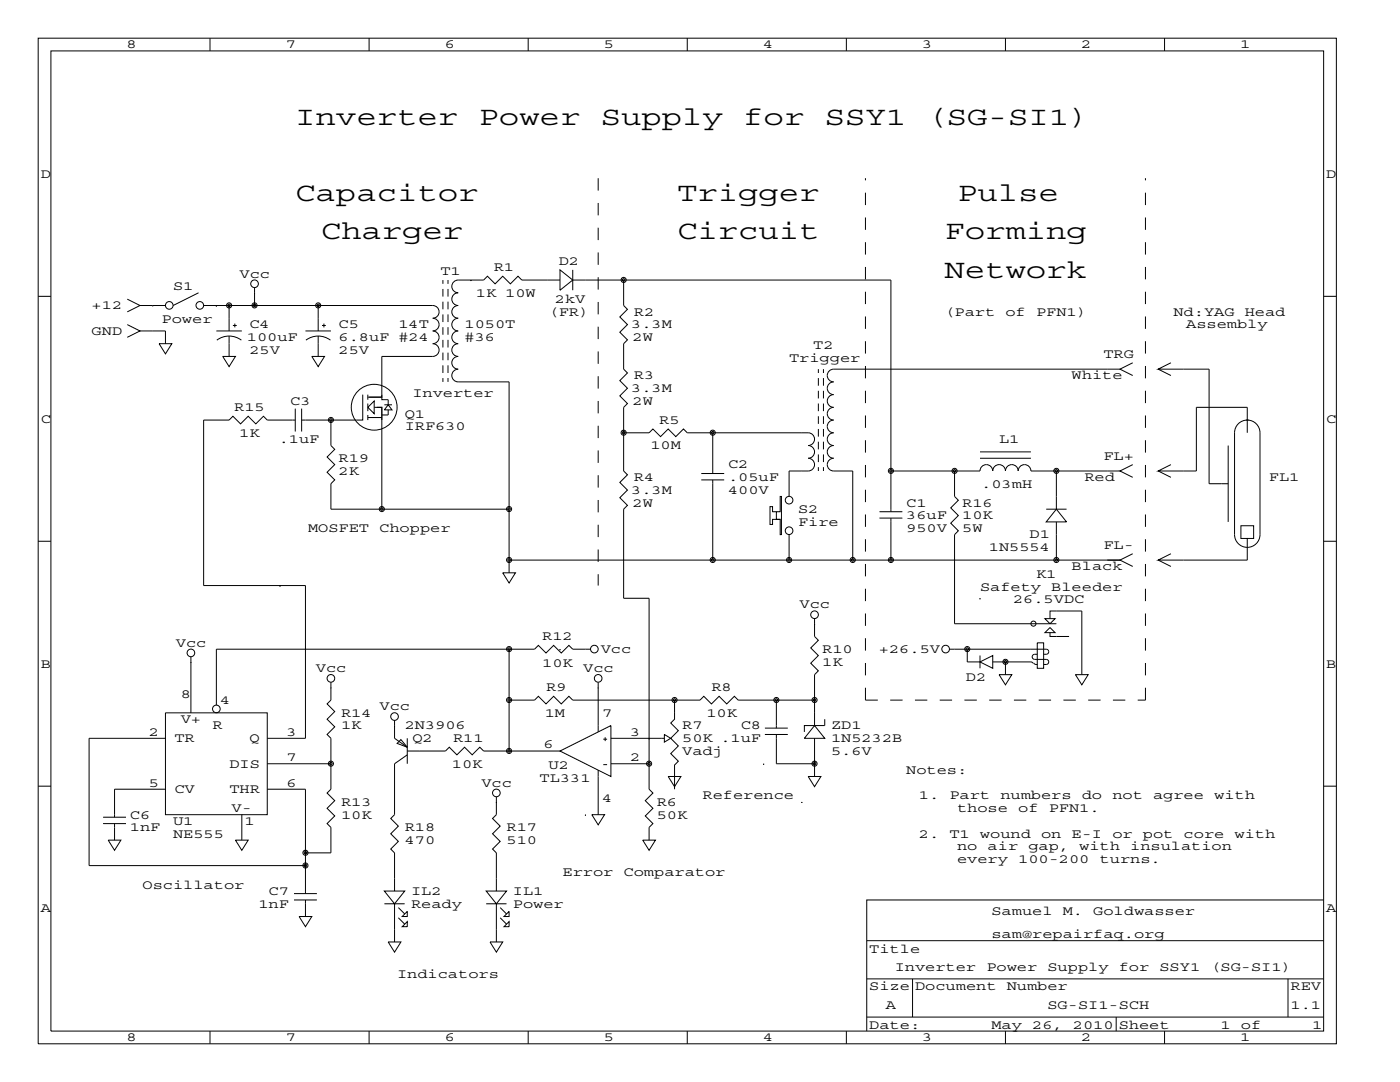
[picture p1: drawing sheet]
<svg xmlns="http://www.w3.org/2000/svg" width="279mm" height="216mm" viewBox="0 0 279 216" stroke-linecap="round" stroke-linejoin="round" font-family="sans-serif">
<g fill="none" stroke="#000" stroke-width=".2">
<path d="M7.6 7.6h259.1v200.7h-259.1zM10.2 10.2h254v195.5h-254zM41.9 7.6v2.6M73.7 7.6v2.6M105.4 7.6v2.6M137.2 7.6v2.6M168.9 7.6v2.6M200.7 7.6v2.6M232.4 7.6v2.6M7.6 59.1h2.6M25.4 59.7l2.5 1.3-2.5 1.2M39.6 58.4l-5.1 2.6"/>
<path d="M50.8 57.4v1M50.8 58.4h.1M50.8 58.4v2.6M88.4 55.9v.7M88.4 57.7v1.5M89.4 55.9v.7M89.4 57.7v1.5M94 55.9h.1M111.8 53.8l2.5 2.1-2.5 2zM111.8 55.9h-7.7l-.7-.8-1.5 1.5-1.6-1.5-1.5 1.5-1.5-1.5-.8 .8h-5.1a1.27 1.27 0 0 0-1.2 1.3 1.27 1.27 0 0 0 1.2 1.2 1.27 1.27 0 0 0-1.2 1.3 1.27 1.27 0 0 0 1.2 1.3 1.27 1.27 0 0 0-1.2 1.2 1.27 1.27 0 0 0 1.2 1.3 1.27 1.27 0 0 0-1.2 1.3 1.27 1.27 0 0 0 1.2 1.2 1.27 1.27 0 0 0-1.2 1.3 1.27 1.27 0 0 0 1.2 1.3 1.27 1.27 0 0 0-1.2 1.3 1.27 1.27 0 0 0 1.2 1.2 1.27 1.27 0 0 0-1.2 1.3 1.27 1.27 0 0 0 1.2 1.3 1.27 1.27 0 0 0-1.2 1.2 1.27 1.27 0 0 0 1.2 1.3h10.2v38.1M114.3 55.9h63.5v46.2M114.3 53.8v4.1"/>
<path d="M124.5 55.9v5.1l.7 .7-1.5 1.5 1.5 1.6-1.5 1.5 1.5 1.5-.7 .8v5.1l.7 .7-1.5 1.5 1.5 1.6-1.5 1.5 1.5 1.5-.7 .8v12.7l.7 .7-1.5 1.6 1.5 1.5-1.5 1.5 1.5 1.5-.7 .8v17.8h5v38.1l.8 .7-1.5 1.6 1.5 1.5-1.5 1.5 1.5 1.5-.8 .8v2.5M264.2 59.1h2.5M25.4 64.8l2.5 1.2-2.5 1.3M27.9 61h2.6M27.9 66h5.1v2.6M30.5 61h2.5M30.5 61h.1M31.7 68.6h2.6l-1.3 2zM40.6 61h45.8a1.27 1.27 0 0 1 1.2 1.2 1.27 1.27 0 0 1-1.2 1.3 1.27 1.27 0 0 1 1.2 1.3 1.27 1.27 0 0 1-1.2 1.2 1.27 1.27 0 0 1 1.2 1.3 1.27 1.27 0 0 1-1.2 1.3 1.27 1.27 0 0 1 1.2 1.3 1.27 1.27 0 0 1-1.2 1.2h-10.2v7.6M43.2 66h5.1M43.2 61h.1M43.3 67.9a4.1 4.1 0 0 1 4.9 0"/>
<path d="M44.4 71.1h2.6l-1.3 2.1zM45.7 67.1v4M45.7 61v5M46.5 64.9h.7M46.9 64.6v.7M61 66h5M61.1 67.9a4.1 4.1 0 0 1 4.8 0M62.2 71.1h2.6l-1.3 2.1zM63.5 67.1v4M63.5 61v5M64.3 64.9h.7M64.6 64.6v.7"/>
<path d="M72.4 78.7v5.1h-12.2M73.4 78.7v1.1M76.2 78.7v.5h-2.8M76.2 79.2v.6h1.3v1M76.2 78.7v.5h-2.5M88.4 60.2v1.5M88.4 62.7v1.6M88.4 65.3v1.5M88.4 67.8v1.5M88.4 70.4v1.5M88.4 72.9v1.5M88.4 75.4v.8"/>
<path d="M89.4 60.2v1.5M89.4 62.7v1.6M89.4 65.3v1.5M89.4 67.8v1.5M89.4 70.4v1.5M89.4 72.9v1.5M89.4 75.4v.8M163.3 73.7v.7M163.3 75.4v1.6M163.3 78v1.5M164.3 73.7v.7M164.3 75.4v1.6"/>
<path d="M164.3 78v1.5M223.5 73.7h-57.1a1.27 1.27 0 0 0-1.3 1.2 1.27 1.27 0 0 0 1.3 1.3 1.27 1.27 0 0 0-1.3 1.3 1.27 1.27 0 0 0 1.3 1.2 1.27 1.27 0 0 0-1.3 1.3 1.27 1.27 0 0 0 1.3 1.3 1.27 1.27 0 0 0-1.3 1.2 1.27 1.27 0 0 0 1.3 1.3 1.27 1.27 0 0 0-1.3 1.3 1.27 1.27 0 0 0 1.3 1.3 1.27 1.27 0 0 0-1.3 1.2 1.27 1.27 0 0 0 1.3 1.3 1.27 1.27 0 0 0-1.3 1.3 1.27 1.27 0 0 0 1.3 1.2 1.27 1.27 0 0 0-1.3 1.3 1.27 1.27 0 0 0 1.3 1.3h3.8v17.8M226.1 72.4l-2.6 1.3 2.6 1.2M231.1 73.7l2.6 1.2M233.7 72.4l-2.6 1.3h10.2v22.8h3.8M58.9 81.5v4.6M58.9 83.8h-5.6l-.7-.7-1.5 1.5-1.6-1.5-1.5 1.5-1.5-1.5-.8 .7h-5.1v33h20.4v30.5h-7.7M60.2 81.5v4.6M66 83.8h.1M66 83.8v5.1l.8 .8-1.5 1.5 1.5 1.5-1.5 1.5 1.5 1.6-.8 .7v5.1h35.6M73.4 81.3l1.3-1.3v2.6zM73.4 83.3h2.8"/>
<path d="M73.4 80.5v1.5M73.4 82.8v1M74.7 81.3h1.5v2.5M75.2 81.3h1v2.5M76.2 83.8v17.8M76.7 80.8h1.5M77.5 80.8l.7 1h-1.5zM77.5 81.8v1h-1.3M124.5 86.4h5l.8-.8 1.5 1.5 1.5-1.5 1.6 1.5 1.5-1.5 .8 .8h24.1a1.27 1.27 0 0 1 1.3 1.2 1.27 1.27 0 0 1-1.3 1.3 1.27 1.27 0 0 1 1.3 1.3 1.27 1.27 0 0 1-1.3 1.2 1.27 1.27 0 0 1 1.3 1.3 1.27 1.27 0 0 1-1.3 1.3h-3.8v5.1M140 95.8h4.5M140 94.5h4.5M142.2 95.8v16"/>
<path d="M142.2 86.4v8.1M155.7 99.1h.3v7.6h-.3v-3.1h-.8v-1.5h.8zM163.3 80.5v1.5M163.3 83.1v1.5M163.3 85.6v1.5M163.3 88.1v1.6M163.3 90.7v1.5M163.3 93.2v.8M164.3 80.5v1.5M164.3 83.1v1.5M164.3 85.6v1.5M164.3 88.1v1.6"/>
<path d="M164.3 90.7v1.5M164.3 93.2v.8M177.8 94h17.8a1.27 1.27 0 0 1 1.2-1.3 1.27 1.27 0 0 1 1.3 1.3 1.27 1.27 0 0 1 1.3-1.3 1.27 1.27 0 0 1 1.3 1.3 1.27 1.27 0 0 1 1.2-1.3 1.27 1.27 0 0 1 1.3 1.3 1.27 1.27 0 0 1 1.3-1.3 1.27 1.27 0 0 1 1.2 1.3h17.8M190.5 94v5.1l.8 .7-1.6 1.5 1.6 1.6-1.6 1.5 1.6 1.5-.8 .8v17.8h20.3M195.6 90.2h10.1M195.6 91.4h10.1M210.8 94v7.6M226.1 92.7l-2.6 1.3 2.6 1.2M231.1 94l2.6 1.2M245.1 88.9v15.2M247.3 84.4a2.54 2.54 0 0 1 2.7-.3 2.54 2.54 0 0 1 1.5 2.3v20.3a2.54 2.54 0 0 1-2.6 2.5 2.54 2.54 0 0 1-2.5-2.5v-20.3a2.54 2.54 0 0 1 .9-2zM248.7 83.8h.5"/>
<path d="M248.9 86.4v-5.1h-10.1v12.7h-7.7l2.6-1.3M7.6 108h2.6M55.9 116.8h.1M100.3 114.3h2.6l-1.3 2zM101.6 111.8h121.9M154.9 102.1h-.7v-1h-.5v3.5h.5v-1h1.5M157.5 106.7v5.1M175.5 103.4h4.6M175.5 102.1h4.6M177.8 103.4v8.4M195.6 119.4h.1M208.8 101.6h4.1"/>
<path d="M210.8 104.1v7.7M210.8 101.6l2.1 2.5h-4.1zM226.1 110.5l-2.6 1.3 2.6 1.2M231.1 111.8l2.6 1.2M248.9 107.4h-1.2v-2.5h2.5v2.5h-1.3v4.4h-17.8l2.6-1.3M264.2 108h2.5M38.1 131.1v11.1M38.1 132.1h.1M66 136.1v1.1M66 137.2h.1M66 137.2v2.5l-.7 .8 1.5 1.5-1.5 1.5 1.5 1.5-1.5 1.6 .7 .7v10.2l-.7 .7 1.5 1.6-1.5 1.5 1.5 1.5-1.5 1.5 .7 .8v5.1h-5M101.6 139.7h5.1l.7-.8 1.6 1.6 1.5-1.6 1.5 1.6 1.5-1.6 .8 .8h22.9h2.5l.8-.8 1.5 1.6 1.5-1.6 1.5 1.6 1.6-1.6 .7 .8h15.3"/>
<path d="M101.6 129.5v20.4M101.6 129.5h.1M111.8 129.5h.1M117.9 129.5h-3.6l-.8-.7-1.5 1.5-1.5-1.5-1.5 1.5-1.6-1.5-.7 .7h-63.5v11.2M119.4 137.2h.1M119.4 136.1v9.9M134.6 139.7h.1M134.6 139.7v3.8l-.7 .8 1.5 1.5-1.5 1.5 1.5 1.5-1.5 1.6 1.5 1.5-.8 .8v4.8M154.9 139.7v5.6M162.6 123.4v3.6l.7 .8-1.5 1.5 1.5 1.5-1.5 1.5 1.5 1.6-.7 .7v10.2M162.6 124.5h.1M189.5 129.5h19.3a.51 .51 0 0 1 .5 .5 .51 .51 0 0 1-.5 .6h-.5"/>
<path d="M193 129.5v2.6h2.6M195.6 130.8v2.6M195.6 132.1l2.5-1.3v2.6zM198.1 132.1h7.6l.5 .3M199.4 134.6h2.5l-1.2 2.1zM200.7 132.1v2.5M206.3 132.3l.3 .3h.4M207 128.3h1.3v5.1h-1.3zM207 130.6h-.5a.51 .51 0 0 0-.5 .5 .51 .51 0 0 0 .5 .5h2.3a.51 .51 0 0 1 .5 .5 .51 .51 0 0 1-.5 .5h-.5M208.5 123.4h2.1l-1.1 1.1zM209.5 123.4v-1.5h6.4v12.7M209.5 125.2l1.1 1h-2.1z"/>
<path d="M209.5 126.2v.8h3.9M214.6 134.6h2.6l-1.3 2.1zM7.6 156.9h2.6M33 142.2h20.3v20.4h-20.3zM33 157.5h-10.1v5.6M33 147.3h-15.2v25.4h43.2M53.3 152.4h12.7M53.3 157.5h7.7v20.8M78.7 143.8v1M78.7 144.8h.1M78.7 144.8v2.5l2.6 1.8M79.2 148.3l.8-.7 1.3 1.5z"/>
<path d="M81.3 149.9h7.6l.8-.8 1.5 1.5 1.5-1.5 1.5 1.5 1.6-1.5 .7 .8h15.3M81.3 147.3v5.1M81.3 150.6l-2.6 1.8v10.2l-.7 .7 1.5 1.5-1.5 1.6 1.5 1.5-1.5 1.5 .7 .8v7.6M99.1 159v3.6l-.8 .7 1.5 1.5-1.5 1.6 1.5 1.5-1.5 1.5 .8 .8v7.6M101.6 149.9h.1M111.8 149.9l10.1-5.1v10.1zM119.4 153.7v8.9M120.4 147.5h.8M120.4 152.6h.8M120.8 147.1v.8M121.9 147.3h10.7M121.9 152.4h7.6"/>
<path d="M129.5 147.3h.1M132.6 146.6l1.3 .7-1.3 .8zM133.3 154.9h2.6l-1.3 2.1zM152.4 152.4h.1M152.7 146.6h4.5M152.7 145.3h4.5M154.9 146.6v5.8h7.7M161.3 154.9h2.5l-1.2 2.1zM162.6 144.8l2 2.5h-4.1zM162.6 147.3v7.6M164.6 143.5v1.3h-4.1v1.2M264.2 156.9h2.5"/>
<path d="M20.6 164.3h4.5M20.6 163.1h4.5M21.6 167.6h2.5l-1.2 2.1zM22.9 164.3v3.3M47 167.6h2.5l-1.2 2.1zM48.3 162.6v5M58.7 179.6h4.5M58.7 178.3h4.5M61 179.6v3.3M99.1 160h.1M116.8 162.6h.1M118.1 162.6h2.5l-1.2 2z"/>
<path d="M128.3 167.6h2.5l-1.3 2.1zM160 160h.1M264.2 179.6h-91.2v26.1M59.7 182.9h2.5l-1.2 2zM76.7 180.3h2l-2-2.5h4.1l-2.1 2.5M77.5 188h2.5l-1.3 2zM78.7 180.3v7.7M78.7 180.3h2.1M79.5 181.1l1.3 1.3M79.5 183.1l1.3 1.3M80.3 184.9l1-1v1zM81.3 181.9v1h-1z"/>
<path d="M97 180.3h2.1l-2.1-2.5h4.1l-2 2.5M97.8 188h2.5l-1.2 2zM99.1 180.3v7.7M99.1 180.3h2M99.8 181.1l1.3 1.3M99.8 183.1l1.3 1.3M100.6 182.9l1-1v1zM100.6 184.9l1-1v1zM173 195.3h91.2M173 187.7h91.2M182.1 195.3v7.6M257 195.3v7.6"/>
<path d="M41.9 205.7v2.6M73.7 205.7v2.6M105.4 205.7v2.6M137.2 205.7v2.6M168.9 205.7v2.6M173 202.9h91.2M200.7 205.7v2.6M222.8 202.9v2.8M232.4 205.7v2.6"/>
<circle cx="50.8" cy="56.6" r=".76"/>
<circle cx="124.5" cy="55.9" r=".51"/>
<circle cx="124.5" cy="55.9" r=".25"/>
<circle cx="33.8" cy="60.9" r=".76"/>
<circle cx="39.9" cy="60.9" r=".76"/>
<circle cx="45.7" cy="60.9" r=".51"/>
<circle cx="45.7" cy="60.9" r=".25"/>
<circle cx="50.8" cy="60.9" r=".51"/>
<circle cx="50.8" cy="60.9" r=".25"/>
<circle cx="63.5" cy="60.9" r=".51"/>
<circle cx="63.5" cy="60.9" r=".25"/>
<circle cx="66" cy="83.8" r=".51"/>
<circle cx="66" cy="83.8" r=".25"/>
<circle cx="74.7" cy="81.3" r="4.6"/>
<circle cx="124.5" cy="86.3" r=".51"/>
<circle cx="124.5" cy="86.3" r=".25"/>
<circle cx="142.2" cy="86.3" r=".51"/>
<circle cx="142.2" cy="86.3" r=".25"/>
<circle cx="157.5" cy="99.8" r=".76"/>
<circle cx="177.8" cy="94" r=".51"/>
<circle cx="177.8" cy="94" r=".25"/>
<circle cx="190.5" cy="94" r=".51"/>
<circle cx="190.5" cy="94" r=".25"/>
<circle cx="210.8" cy="94" r=".51"/>
<circle cx="210.8" cy="94" r=".25"/>
<circle cx="76.2" cy="101.6" r=".51"/>
<circle cx="76.2" cy="101.6" r=".25"/>
<circle cx="101.6" cy="101.6" r=".51"/>
<circle cx="101.6" cy="111.7" r=".51"/>
<circle cx="101.6" cy="111.7" r=".25"/>
<circle cx="101.6" cy="101.6" r=".25"/>
<circle cx="142.2" cy="111.7" r=".51"/>
<circle cx="142.2" cy="111.7" r=".25"/>
<circle cx="157.5" cy="111.7" r=".51"/>
<circle cx="157.5" cy="105.9" r=".76"/>
<circle cx="157.5" cy="111.7" r=".25"/>
<circle cx="170.2" cy="111.7" r=".51"/>
<circle cx="170.2" cy="111.7" r=".25"/>
<circle cx="177.8" cy="111.7" r=".51"/>
<circle cx="177.8" cy="111.7" r=".25"/>
<circle cx="210.8" cy="111.7" r=".51"/>
<circle cx="210.8" cy="111.7" r=".25"/>
<circle cx="38.1" cy="130.3" r=".76"/>
<circle cx="66" cy="135.4" r=".76"/>
<circle cx="101.6" cy="129.5" r=".51"/>
<circle cx="101.6" cy="139.7" r=".51"/>
<circle cx="101.6" cy="139.7" r=".25"/>
<circle cx="101.6" cy="129.5" r=".25"/>
<circle cx="118.6" cy="129.5" r=".76"/>
<circle cx="119.4" cy="135.4" r=".76"/>
<circle cx="134.6" cy="139.7" r=".51"/>
<circle cx="134.6" cy="139.7" r=".25"/>
<circle cx="154.9" cy="139.7" r=".51"/>
<circle cx="154.9" cy="139.7" r=".25"/>
<circle cx="162.6" cy="139.7" r=".51"/>
<circle cx="162.6" cy="122.7" r=".76"/>
<circle cx="162.6" cy="139.7" r=".25"/>
<circle cx="188.7" cy="129.5" r=".76"/>
<circle cx="193" cy="129.5" r=".51"/>
<circle cx="193" cy="129.5" r=".25"/>
<circle cx="200.7" cy="132.1" r=".51"/>
<circle cx="200.7" cy="132.1" r=".25"/>
<circle cx="206.2" cy="124.4" r=".51"/>
<circle cx="43.2" cy="141.5" r=".76"/>
<circle cx="66" cy="152.4" r=".51"/>
<circle cx="66" cy="152.4" r=".25"/>
<circle cx="78.7" cy="143" r=".76"/>
<circle cx="99.1" cy="158.2" r=".76"/>
<circle cx="101.6" cy="149.8" r=".51"/>
<circle cx="101.6" cy="149.8" r=".25"/>
<circle cx="129.5" cy="152.4" r=".51"/>
<circle cx="129.5" cy="152.4" r=".25"/>
<circle cx="162.6" cy="152.4" r=".51"/>
<circle cx="162.6" cy="152.4" r=".25"/>
<circle cx="61" cy="170.2" r=".51"/>
<circle cx="61" cy="172.7" r=".51"/>
<circle cx="61" cy="170.2" r=".25"/>
<circle cx="61" cy="172.7" r=".25"/>
</g>
<path d="M119.4 35.6v81.2M172.7 139.7v-104.1M172.7 139.7h55.9M228.6 139.7v-104.1" fill="none" stroke="#000" stroke-width=".2" stroke-dasharray="2.5" stroke-linecap="butt"/>
<g font-size="5.3">
<text x="58.9" y="24.9">Inverter</text>
<text x="95.5" y="24.9">Power</text>
<text x="119.9" y="24.9">Supply</text>
<text x="148.3" y="24.9">for</text>
<text x="164.6" y="24.9">SSY1</text>
<text x="184.9" y="24.9">(SG-SI1)</text>
<text x="58.9" y="40.1">Capacitor</text>
<text x="135.1" y="40.1">Trigger</text>
<text x="191" y="40.1">Pulse</text>
<text x="64" y="47.8">Charger</text>
<text x="135.1" y="47.8">Circuit</text>
<text x="188.5" y="47.8">Forming</text>
<text x="188.5" y="55.4">Network</text>
</g>
<g font-size="2.6">
<text x="25.3" y="9.7">8</text>
<text x="57" y="9.7">7</text>
<text x="88.8" y="9.7">6</text>
<text x="120.5" y="9.7">5</text>
<text x="152.3" y="9.7">4</text>
<text x="184" y="9.7">3</text>
<text x="215.8" y="9.7">2</text>
<text x="247.5" y="9.7">1</text>
<text x="8.1" y="35.5">D</text>
<text x="264.7" y="35.5">D</text>
<text x="111.5" y="52.8">D2</text>
<text x="34.5" y="57.9">S1</text>
<text x="47.8" y="55.4">Vcc</text>
<text x="87.9" y="54.9">T1</text>
<text x="95" y="59.2">1K 10W</text>
<text x="98.6" y="54.1">R1</text>
<text x="18.3" y="61.7">+12</text>
<text x="32.3" y="64.5">Power</text>
<text x="49.8" y="65.5">C4</text>
<text x="67.6" y="65.5">C5</text>
<text x="79.5" y="65.5">14T</text>
<text x="92.7" y="65.5">1050T</text>
<text x="109.5" y="63">(FR)</text>
<text x="110.7" y="60.5">2kV</text>
<text x="126" y="65.5">3.3M</text>
<text x="126.5" y="63">R2</text>
<text x="188.5" y="63">(Part</text>
<text x="200.7" y="63">of</text>
<text x="206.8" y="63">PFN1)</text>
<text x="234.2" y="63">Nd:YAG</text>
<text x="236.7" y="65.5">Assembly</text>
<text x="248.4" y="63">Head</text>
<text x="18.3" y="66.8">GND</text>
<text x="49.3" y="68.1">100uF</text>
<text x="49.8" y="70.6">25V</text>
<text x="67.6" y="68.1">6.8uF #24</text>
<text x="67.6" y="70.6">25V</text>
<text x="92.7" y="68.1">#36</text>
<text x="126.2" y="68.1">2W</text>
<text x="162.3" y="69.6">T2</text>
<text x="220.2" y="71.4">TRG</text>
<text x="126.5" y="75.7">R3</text>
<text x="157.5" y="72.1">Trigger</text>
<text x="213.9" y="75.7">White</text>
<text x="46.7" y="82">R15</text>
<text x="57.9" y="80.8">C3</text>
<text x="80.8" y="83.3">Q1</text>
<text x="82.3" y="79.2">Inverter</text>
<text x="126" y="78.2">3.3M</text>
<text x="126.2" y="80.8">2W</text>
<text x="8.1" y="84.3">C</text>
<text x="47.8" y="87.1">1K</text>
<text x="55.6" y="88.4">.1uF</text>
<text x="80.8" y="85.9">IRF630</text>
<text x="129.8" y="89.7">10M</text>
<text x="131.6" y="84.6">R5</text>
<text x="199.4" y="88.4">L1</text>
<text x="264.7" y="84.3">C</text>
<text x="67.6" y="92.2">R19</text>
<text x="67.6" y="94.7">2K</text>
<text x="145.3" y="93.5">C2</text>
<text x="220.2" y="91.7">FL+</text>
<text x="126" y="98.6">3.3M</text>
<text x="126.2" y="101.1">2W</text>
<text x="126.5" y="96">R4</text>
<text x="145.3" y="96">.05uF</text>
<text x="145.3" y="98.6">400V</text>
<text x="180.8" y="101.1">C1</text>
<text x="192" y="101.1">R16</text>
<text x="195.8" y="97.3">.03mH</text>
<text x="216.4" y="96">Red</text>
<text x="253.2" y="96">FL1</text>
<text x="61.5" y="106.2">MOSFET</text>
<text x="75.7" y="106.2">Chopper</text>
<text x="159.3" y="102.4">S2</text>
<text x="159.3" y="104.9">Fire</text>
<text x="180.8" y="103.6">36uF</text>
<text x="180.8" y="106.2">950V</text>
<text x="192" y="103.6">10K</text>
<text x="192" y="106.2">5W</text>
<text x="205.5" y="107.4">D1</text>
<text x="197.4" y="110">1N5554</text>
<text x="213.9" y="113.8">Black</text>
<text x="220.2" y="109.5">FL-</text>
<text x="195.6" y="117.9">Safety</text>
<text x="206.8" y="115.3">K1</text>
<text x="209.8" y="117.9">Bleeder</text>
<text x="159.6" y="121.4">Vcc</text>
<text x="202.2" y="120.4">26.5VDC</text>
<text x="35.1" y="129">Vcc</text>
<text x="108.2" y="127.8">R12</text>
<text x="119.9" y="130.3">Vcc</text>
<text x="164.1" y="130.3">R10</text>
<text x="175.4" y="130.3">+26.5V</text>
<text x="8.1" y="133.2">B</text>
<text x="63" y="134.1">Vcc</text>
<text x="108.2" y="133.1">10K</text>
<text x="109" y="137.9">R9</text>
<text x="116.4" y="134.1">Vcc</text>
<text x="142" y="137.9">R8</text>
<text x="164.1" y="132.8">1K</text>
<text x="192.8" y="135.9">D2</text>
<text x="264.7" y="133.2">B</text>
<text x="36.1" y="139.2">8</text>
<text x="43.9" y="140.5">4</text>
<text x="68.1" y="143">R14</text>
<text x="75.7" y="141.7">Vcc</text>
<text x="108.7" y="143">1M</text>
<text x="120.1" y="143">7</text>
<text x="141" y="143">10K</text>
<text x="29.7" y="146.8">2</text>
<text x="34.8" y="148.1">TR</text>
<text x="36.1" y="144.3">V+</text>
<text x="42.4" y="145.5">R</text>
<text x="49.8" y="148.1">Q</text>
<text x="57.1" y="146.8">3</text>
<text x="68.1" y="145.5">1K</text>
<text x="80.8" y="145.5">2N3906</text>
<text x="82.3" y="148.1">Q2</text>
<text x="90.4" y="148.1">R11</text>
<text x="108.5" y="149.4">6</text>
<text x="125.7" y="146.8">3</text>
<text x="136.1" y="145.5">R7</text>
<text x="136.1" y="148.1">50K .1uF</text>
<text x="147.8" y="145.5">C8</text>
<text x="165.9" y="145.5">ZD1</text>
<text x="165.9" y="148.1">1N5232B</text>
<text x="45.8" y="153.2">DIS</text>
<text x="57.1" y="151.9">7</text>
<text x="90.2" y="153.2">10K</text>
<text x="107.7" y="156">TL331</text>
<text x="109.5" y="153.4">U2</text>
<text x="125.7" y="151.9">2</text>
<text x="136.1" y="150.6">Vadj</text>
<text x="165.9" y="150.6">5.6V</text>
<text x="180.8" y="154.4">Notes:</text>
<text x="29.7" y="157">5</text>
<text x="34.8" y="158.2">CV</text>
<text x="45.8" y="158.2">THR</text>
<text x="57.1" y="157">6</text>
<text x="68.1" y="160.8">R13</text>
<text x="96.1" y="157">Vcc</text>
<text x="120.1" y="160">4</text>
<text x="131.1" y="160.8">R6</text>
<text x="140.2" y="159.5">Reference</text>
<text x="183.4" y="159.5">1.</text>
<text x="189.5" y="159.5">Part</text>
<text x="199.6" y="159.5">numbers</text>
<text x="215.9" y="159.5">do</text>
<text x="222" y="159.5">not</text>
<text x="230.1" y="159.5">agree</text>
<text x="242.3" y="159.5">with</text>
<text x="25.9" y="163.3">C6</text>
<text x="25.9" y="165.9">1nF</text>
<text x="34.5" y="164.6">U1</text>
<text x="34.5" y="167.1">NE555</text>
<text x="46.2" y="162.1">V-</text>
<text x="48.8" y="164.6">1</text>
<text x="68.1" y="163.3">10K</text>
<text x="80.8" y="165.9">R18</text>
<text x="101.1" y="165.9">R17</text>
<text x="131.1" y="163.3">50K</text>
<text x="183.4" y="167.1">2.</text>
<text x="189.5" y="167.1">T1</text>
<text x="191" y="162.1">those</text>
<text x="195.6" y="167.1">wound</text>
<text x="203.2" y="162.1">of</text>
<text x="207.8" y="167.1">on</text>
<text x="209.3" y="162.1">PFN1.</text>
<text x="213.9" y="167.1">E-I</text>
<text x="222" y="167.1">or</text>
<text x="228.1" y="167.1">pot</text>
<text x="236.2" y="167.1">core</text>
<text x="246.4" y="167.1">with</text>
<text x="80.8" y="168.4">470</text>
<text x="101.1" y="168.4">510</text>
<text x="191" y="169.7">no</text>
<text x="191" y="172.2">every</text>
<text x="197.1" y="169.7">air</text>
<text x="203.2" y="172.2">100-200</text>
<text x="205.2" y="169.7">gap,</text>
<text x="215.4" y="169.7">with</text>
<text x="219.5" y="172.2">turns.</text>
<text x="225.6" y="169.7">insulation</text>
<text x="28.4" y="177.3">Oscillator</text>
<text x="53.6" y="178.6">C7</text>
<text x="82" y="178.6">IL2</text>
<text x="102.4" y="178.6">IL1</text>
<text x="112.3" y="174.8">Error</text>
<text x="124.5" y="174.8">Comparator</text>
<text x="8.1" y="182.1">A</text>
<text x="51.6" y="181.1">1nF</text>
<text x="82" y="181.1">Ready</text>
<text x="102.4" y="181.1">Power</text>
<text x="197.9" y="182.6">Samuel</text>
<text x="212.1" y="182.6">M.</text>
<text x="218.2" y="182.6">Goldwasser</text>
<text x="264.7" y="182.1">A</text>
<text x="173.5" y="190.2">Title</text>
<text x="197.9" y="187.2">sam@repairfaq.org</text>
<text x="79.2" y="195.1">Indicators</text>
<text x="173.5" y="197.6">Size Document</text>
<text x="178.6" y="193.8">Inverter</text>
<text x="196.8" y="193.8">Power</text>
<text x="200.9" y="197.6">Number</text>
<text x="209" y="193.8">Supply</text>
<text x="223.3" y="193.8">for</text>
<text x="231.4" y="193.8">SSY1</text>
<text x="241.6" y="193.8">(SG-SI1)</text>
<text x="257.6" y="197.6">REV</text>
<text x="176.8" y="201.4">A</text>
<text x="209" y="201.4">SG-SI1-SCH</text>
<text x="257.6" y="201.4">1.1</text>
<text x="25.3" y="207.8">8</text>
<text x="57" y="207.8">7</text>
<text x="88.8" y="207.8">6</text>
<text x="120.5" y="207.8">5</text>
<text x="152.3" y="207.8">4</text>
<text x="173.5" y="205.2">Date:</text>
<text x="184" y="207.8">3</text>
<text x="197.9" y="205.2">May</text>
<text x="206" y="205.2">26,</text>
<text x="214.1" y="205.2">2010 Sheet</text>
<text x="215.8" y="207.8">2</text>
<text x="243.6" y="205.2">1</text>
<text x="247.5" y="207.8">1</text>
<text x="247.6" y="205.2">of</text>
<text x="261.9" y="205.2">1</text>
</g>
</svg>
